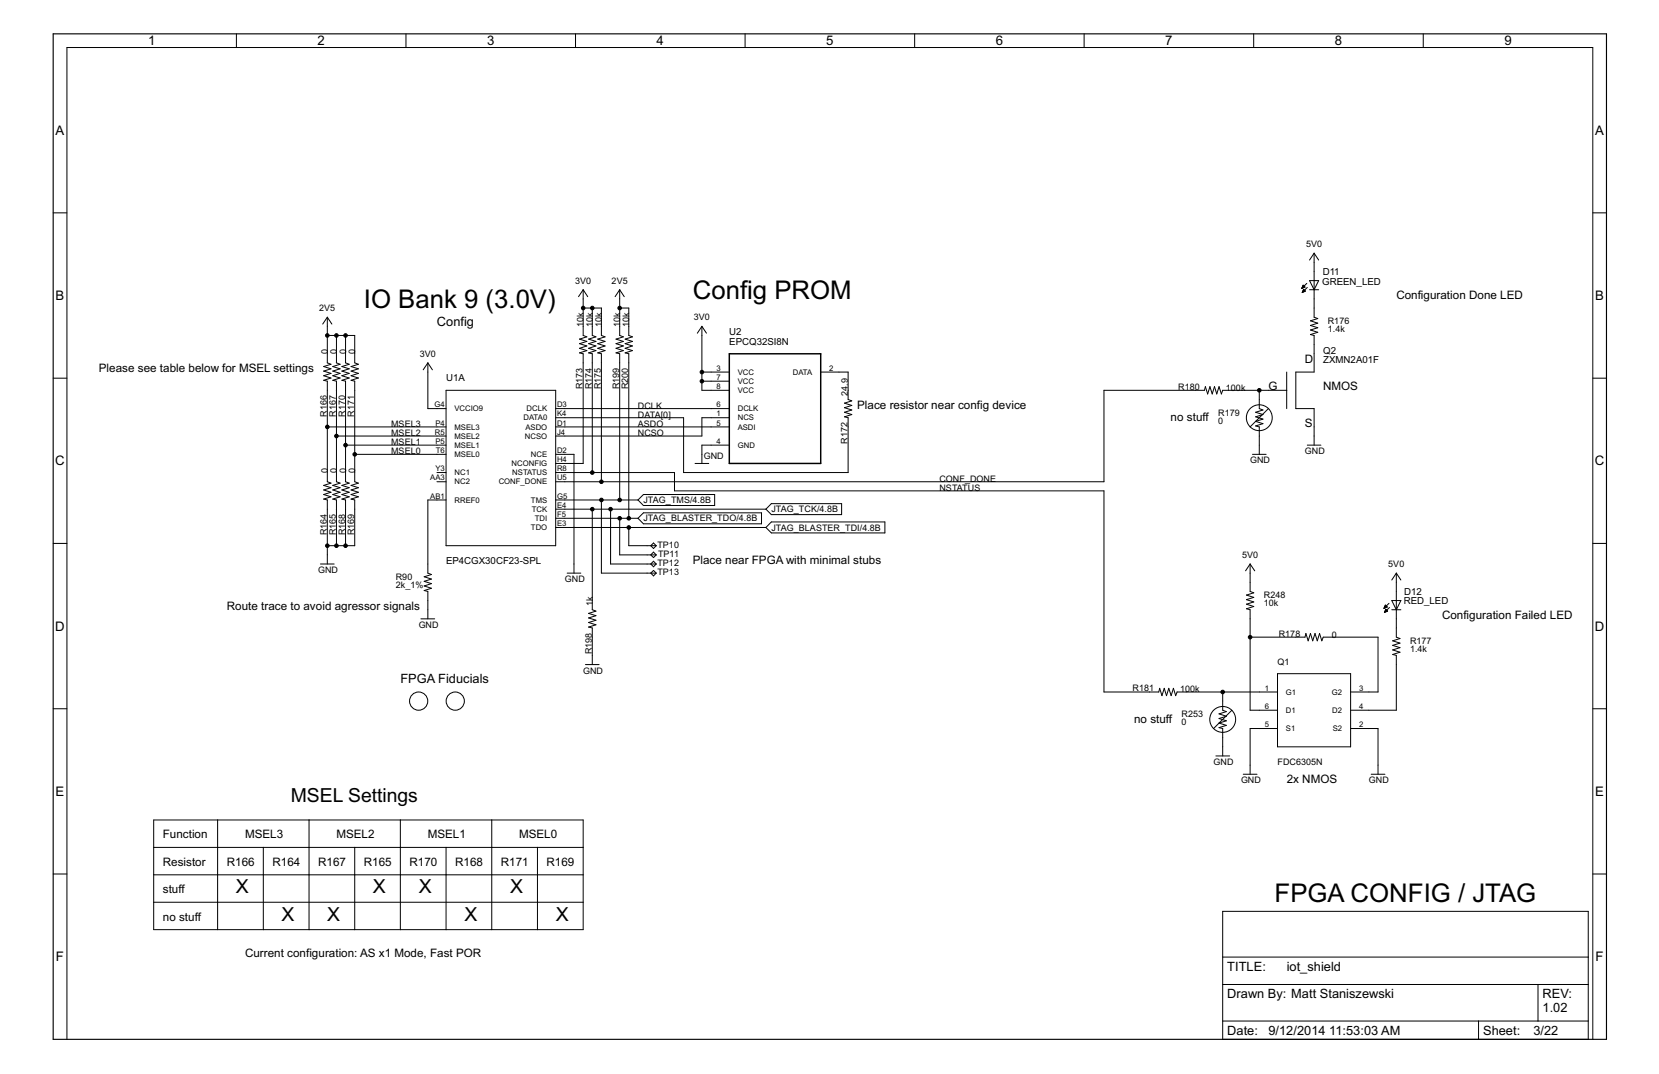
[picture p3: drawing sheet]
<svg xmlns="http://www.w3.org/2000/svg" width="432mm" height="279mm" viewBox="0 0 432 279" stroke-linecap="round" stroke-linejoin="round" font-family="sans-serif">
<g fill="none" stroke="#000" stroke-width=".26">
<path d="M61.5 8.8v3.6M105.7 8.8v3.6M149.8 8.8v3.6M193.9 8.8v3.6M238.1 8.8v3.6M282.2 8.8v3.6M326.3 8.8v3.6M370.4 8.8v3.6M13.8 55.4h3.6M414.6 55.4h3.5M151.8 75.4v11.9l.9 .3-1.9 .6 1.9 .6-1.9 .6 1.9 .6-1.9 .6 1.9 .6-1.9 .6 1 .2v28.6h-7.2M151.8 75.4l1.2 1.8"/>
<path d="M151.8 75.4l-1.2 1.8M161.3 75.4v11.9l.9 .3-1.9 .6 1.9 .6-1.9 .6 1.9 .6-1.9 .6 1.9 .6-1.9 .6 1 .2v38.1M161.3 75.4l1.2 1.8M161.3 75.4l-1.2 1.8M338.8 75h.1M338.9 74.9h.2M338.9 74.8h.4M339 74.7h.6M339 76h.1M339 74.6h.6M339 75.9h.4M339 74.5h.4"/>
<path d="M339.1 75.8h.5M339.1 74.4h.2M339.1 75.7h.6M339.2 74.3h.1M339.2 75.6h.4M339.2 74.2l.5 .5-.9 .3zM339.2 75.5h.3M339.3 75.4h.1M339.3 75.3l.5 .4-.9 .4zM340.1 73.7l-1.3 1.3M340.3 74.8l-1.4 1.3M340.8 73h2.4l-1.2 2.4z"/>
<path d="M340.8 75.4h2.4M342 65.9v16.6l1 .4-1.9 .6 1.9 .6-1.9 .6 1.9 .6-1.9 .6 1.9 .5-1.9 .6 .9 .3v9.5h-4.7v9.5h4.7v9.5M342 65.9l1.2 1.7M342 65.9l-1.2 1.7M13.8 98.4h3.6M85.2 87.3h7.1v7.1l1 .4-1.9 .6 1.9 .5-1.9 .6 1.9 .6-1.9 .6 1.9 .6-1.9 .6 .9 .3v26.1l1 .4-1.9 .6 1.9 .6-1.9 .6 1.9 .6-1.9 .6 1.9 .5-1.9 .6 .9 .3v11.9h-7.1M85.2 82.5v11.9l.9 .4-1.9 .6 1.9 .5-1.9 .6 1.9 .6-1.9 .6 1.9 .6-1.9 .6 1 .3v26.1l.9 .4-1.9 .6 1.9 .6-1.9 .6 1.9 .6-1.9 .6 1.9 .5-1.9 .6 1 .3v16.6M85.2 82.5l1.2 1.8M85.2 82.5l-1.2 1.8M87.6 87.3v7.1l.9 .4-1.9 .6 1.9 .5-1.9 .6 1.9 .6-1.9 .6 1.9 .6-1.9 .6 1 .3v26.1l.9 .4-1.9 .6 1.9 .6-1.9 .6 1.9 .6-1.9 .6 1.9 .5-1.9 .6 1 .3v11.9M89.9 87.3v7.1l1 .4-1.9 .6 1.9 .5-1.9 .6 1.9 .6-1.9 .6 1.9 .6-1.9 .6 .9 .3v26.1l1 .4-1.9 .6 1.9 .6-1.9 .6 1.9 .6-1.9 .6 1.9 .5-1.9 .6 .9 .3v11.9M111.4 94.4v11.9h4.7"/>
<path d="M111.4 94.4l1.1 1.8M111.4 94.4l-1.2 1.8M151.8 80.1h4.7v7.2l1 .3-1.9 .6 1.9 .6-1.9 .6 1.9 .6-1.9 .6 1.9 .6-1.9 .6 .9 .2v33.3M154.2 80.1v7.2l.9 .3-1.9 .6 1.9 .6-1.9 .6 1.9 .6-1.9 .6 1.9 .6-1.9 .6 1 .2v30.9M161.3 80.1h2.4v7.2l.9 .3-1.9 .6 1.9 .6-1.9 .6 1.9 .6-1.9 .6 1.9 .6-1.9 .6 1 .2v42.8M182.7 96.8h7.1M182.7 99.2h7.1M182.7 84.9v16.6h7.1M182.7 84.9l1.2 1.8M182.7 84.9l-1.2 1.8M213.6 96.8h7.1v7.1l1 .4-1.9 .6 1.9 .6-1.9 .6 1.9 .6-1.9 .6 1.9 .5-1.9 .6 .9 .3v14.2h-42.8v-14.2h-33.3M334.9 96.8v9.5"/>
<path d="M414.6 98.4h3.5M85.2 111.1h30.9M87.6 113.4h28.5M89.9 115.8h26.2M92.3 118.2h23.8M116.1 101.5h28.5v40.5h-28.5zM144.6 106.3h45.2M144.6 111.1h45.2M144.6 118.2h4.8v30.9M189.8 108.7h-7.1v4.7h-38.1M189.8 115.8h-7.1v4.8M326 118.2h3.5"/>
<path d="M327.8 101.5v4.8l.9 .4-1.9 .6 1.9 .5-1.9 .6 1.9 .6-1.9 .6 1.9 .6-1.9 .6 1 .3v7.1M330.1 106.3l-4.7 4.8M334.9 101.5h-16.7l-.3 1-.6-1.9-.6 1.9-.6-1.9-.6 1.9-.6-1.9-.6 1.9-.6-1.9-.2 .9h-26.2v23.8h-142.7M340.3 115.8h3.5M113.7 125.3h2.4M113.7 122.9h2.4M116.1 130.1h-4.7v19l.9 .4-1.9 .6 1.9 .5-1.9 .6 1.9 .6-1.9 .6 1.9 .6-1.9 .6 1 .3v7.1M144.6 122.9h31v4.8h111.7v52.3h14.3l.2-.9 .6 1.9 .6-1.9 .6 1.9 .6-1.9 .6 1.9 .6-1.9 .6 1.9 .4-1h26.1M144.6 130.1h21.5M144.6 134.8h21.5M144.6 132.5h54.7M144.6 137.2h54.7"/>
<path d="M154.2 132.5v26.1l.9 .4-1.9 .6 1.9 .6-1.9 .6 1.9 .6-1.9 .5 1.9 .6-1.9 .6 1 .3v9.5M156.5 130.1v19h14.3M158.9 132.5v14.2h11.9M161.3 134.8v9.6h9.5M163.7 137.2v4.8h7.1M167.5 128.7h18.5v2.8h-18.5l-1.4-1.4zM167.5 133.4h30.7v2.9h-30.7l-1.4-1.5zM180.9 120.6h3.6M200.8 131h18.3v2.9h-18.3l-1.5-1.4zM200.8 135.8h29.5v2.8h-29.5l-1.5-1.4zM13.8 141.4h3.6M83.4 146.7h3.6"/>
<path d="M147.6 149.1h3.6M169.4 142l.7-.7 .7 .7-.7 .7zM169.4 144.4l.7-.8 .7 .8-.7 .7zM169.4 146.7l.7-.7 .7 .7-.7 .7zM169.4 149.1l.7-.7 .7 .7-.7 .7zM325.4 146.7v7.2l.9 .3-1.9 .6 1.9 .6-1.9 .6 1.9 .6-1.9 .6 1.9 .6-1.9 .6 1 .2v26.2h7.1M325.4 146.7l1.2 1.8M325.4 146.7l-1.2 1.8M360.2 158.2h.1M360.3 158.1h.3M360.3 158h.5M360.4 157.9h.6"/>
<path d="M360.4 159.2h.2M360.4 157.8h.5M360.4 159.1h.4M360.5 157.7h.3M360.5 159h.6M360.5 157.6h.2M360.5 158.9h.6M360.6 157.5h.1M360.6 158.8h.4M360.6 158.7h.3M360.7 158.6h.1M360.7 158.5l.5 .5-.9 .3z"/>
<path d="M361.1 157.9l-.5-.5-.4 .9M361.1 157.9l-.9 .4M361.5 157l-1.3 1.3M361.7 158l-1.4 1.3M362.2 156.2h2.4l-1.2 2.4zM362.2 158.6h2.4M363.4 149.1v16.7l1 .3-1.9 .6 1.9 .6-1.9 .6 1.9 .6-1.9 .6 1.9 .6-1.9 .6 .9 .2v14.3h-11.9M363.4 149.1l1.2 1.8M363.4 149.1l-1.2 1.8M414.6 141.4h3.5M109.6 161h3.5M152.4 172.9h3.5"/>
<path d="M325.4 165.8h14.3l.2-1 .6 1.9 .6-1.9 .6 1.9 .6-1.9 .6 1.9 .6-1.9 .5 1.9 .4-.9h14.3v14.2h-7.2M332.5 175.3h19v19h-19zM13.8 184.4h3.6M316.5 196.7h3.5M318.2 180v4.8l1 .3-1.9 .6 1.9 .6-1.9 .6 1.9 .6-1.9 .6 1.9 .6-1.9 .6 .9 .2v7.2M320.6 184.8l-4.7 4.7M332.5 189.5h-7.1v11.9M351.5 189.5h7.2v11.9M414.6 184.4h3.5M40 213.3h111.8v28.6h-111.8zM56.6 213.3v28.6M80.4 213.3v28.6"/>
<path d="M104.2 213.3v28.6M128 213.3v28.6M323.6 201.4h3.6M356.9 201.4h3.6M13.8 227.4h3.6M40 220.5h111.8M40 227.6h111.8M40 234.7h111.8M68.5 220.5v21.4M92.3 220.5v21.4M116.1 220.5v21.4M139.9 220.5v21.4"/>
<path d="M318.2 237.1h95.2v33.3h-95.2zM414.6 227.4h3.5M318.2 256.1h95.2M318.2 249h95.2M400.3 256.1v9.5M17.4 270.4v-258h397.2v258M318.2 265.6h95.2M384.8 265.6v4.8"/>
<circle cx="327.8" cy="108.7" r="3.4"/>
<circle cx="109" cy="182.4" r="2.37"/>
<circle cx="118.5" cy="182.4" r="2.37"/>
<circle cx="318.2" cy="187.2" r="3.4"/>
</g>
<path d="M13.8 8.8h404.3v261.6h-404.3z" fill="none" stroke="#000" stroke-width=".3"/>
<path d="M189.8 92h23.8v28.6h-23.8z" fill="none" stroke="#000" stroke-width=".38"/>
<g fill="#000" stroke="#000" stroke-width=".26">
<circle cx="85.2" cy="87.3" r=".47"/>
<circle cx="87.6" cy="87.3" r=".47"/>
<circle cx="89.9" cy="87.3" r=".47"/>
<circle cx="151.8" cy="80.1" r=".47"/>
<circle cx="154.2" cy="80.1" r=".47"/>
<circle cx="161.3" cy="80.1" r=".47"/>
<circle cx="182.7" cy="99.2" r=".47"/>
<circle cx="182.7" cy="96.8" r=".47"/>
<circle cx="85.2" cy="111.1" r=".47"/>
<circle cx="87.6" cy="113.4" r=".47"/>
<circle cx="89.9" cy="115.8" r=".47"/>
<circle cx="92.3" cy="118.2" r=".47"/>
<circle cx="327.8" cy="101.5" r=".47"/>
<circle cx="154.2" cy="132.5" r=".47"/>
<circle cx="154.2" cy="122.9" r=".47"/>
<circle cx="156.5" cy="125.3" r=".47"/>
<circle cx="156.5" cy="130.1" r=".47"/>
<circle cx="158.9" cy="132.5" r=".47"/>
<circle cx="161.3" cy="134.8" r=".47"/>
<circle cx="161.3" cy="130.1" r=".47"/>
<circle cx="163.7" cy="134.8" r=".47"/>
<circle cx="163.7" cy="137.2" r=".47"/>
<circle cx="85.2" cy="142" r=".47"/>
<circle cx="87.6" cy="142" r=".47"/>
<circle cx="89.9" cy="142" r=".47"/>
<circle cx="325.4" cy="165.8" r=".47"/>
<circle cx="318.2" cy="180" r=".47"/>
</g>
<g font-size="7.5">
<text x="180.3" y="77.8">Config PROM</text>
<text x="94.7" y="80.1">IO Bank 9 (3.0V)</text>
<text x="331.8" y="234.7">FPGA CONFIG / JTAG</text>
</g>
<g font-size="5.6">
<text x="75.7" y="208.6">MSEL Settings</text>
<text x="61.4" y="232.3">X</text>
<text x="97.1" y="232.3">X</text>
<text x="109" y="232.3">X</text>
<text x="132.8" y="232.3">X</text>
<text x="73.3" y="239.5">X</text>
<text x="85.2" y="239.5">X</text>
<text x="120.9" y="239.5">X</text>
<text x="144.6" y="239.5">X</text>
</g>
<g font-size="3.8">
<text x="38.5" y="11.8">1</text>
<text x="82.7" y="11.8">2</text>
<text x="126.8" y="11.8">3</text>
<text x="170.9" y="11.8">4</text>
<text x="215" y="11.8">5</text>
<text x="259.2" y="11.8">6</text>
<text x="303.3" y="11.8">7</text>
<text x="347.4" y="11.8">8</text>
<text x="391.5" y="11.8">9</text>
<text x="14.5" y="35.1">A</text>
<text x="415.2" y="35.1">A</text>
<text x="14.5" y="78.1">B</text>
<text x="415.2" y="78.1">B</text>
<text x="14.4" y="121.1">C</text>
<text x="415.1" y="121.1">C</text>
<text x="14.4" y="164.1">D</text>
<text x="415.1" y="164.1">D</text>
<text x="14.5" y="207.1">E</text>
<text x="415.2" y="207.1">E</text>
<text x="14.6" y="250.1">F</text>
<text x="415.3" y="250.1">F</text>
</g>
<g font-size="3.7">
<text x="113.7" y="84.9">Config</text>
<text x="104.2" y="177.6">FPGA Fiducials</text>
<text x="319.4" y="252.5">TITLE:</text>
<text x="334.9" y="252.5">iot_shield</text>
<text x="319.4" y="259.7">Drawn By: Matt Staniszewski</text>
<text x="401.5" y="259.7">REV:</text>
<text x="401.5" y="263.2">1.02</text>
<text x="319.4" y="269.2">Date:</text>
<text x="330.1" y="269.2">9/12/2014</text>
<text x="346" y="269.2">11:53:03 AM</text>
<text x="386" y="269.2">Sheet:</text>
<text x="399.1" y="269.2">3/22</text>
</g>
<g font-size="3.4">
<text x="363.4" y="77.8">Configuration Done LED</text>
<text x="339.7" y="94.4">D</text>
<text x="25.7" y="96.8">Please see table below for MSEL settings</text>
<text x="330.1" y="101.5">G</text>
<text x="344.4" y="101.5">NMOS</text>
<text x="223.1" y="106.3">Place resistor near config device</text>
<text x="304.7" y="109.6">no stuff</text>
<text x="339.7" y="111.1">S</text>
<text x="180.3" y="146.7">Place near FPGA with minimal stubs</text>
<text x="59" y="158.6">Route trace to avoid agressor signals</text>
<text x="375.3" y="161">Configuration Failed LED</text>
<text x="295.2" y="188.1">no stuff</text>
<text x="334.9" y="203.8">2x NMOS</text>
<text x="42.4" y="218.1">Function</text>
<text x="63.8" y="218.1">MSEL3</text>
<text x="87.6" y="218.1">MSEL2</text>
<text x="111.3" y="218.1">MSEL1</text>
<text x="135.1" y="218.1">MSEL0</text>
<text x="42.4" y="225.2">Resistor</text>
<text x="59" y="225.2">R166</text>
<text x="70.9" y="225.2">R164</text>
<text x="82.8" y="225.2">R167</text>
<text x="94.7" y="225.2">R165</text>
<text x="106.6" y="225.2">R170</text>
<text x="118.5" y="225.2">R168</text>
<text x="130.4" y="225.2">R171</text>
<text x="142.3" y="225.2">R169</text>
<text x="42.4" y="232.3">stuff</text>
<text x="42.4" y="239.5">no stuff</text>
<text x="63.8" y="249">Current configuration: AS x1 Mode, Fast POR</text>
</g>
<g font-size="2.8">
<text x="344.3" y="71.5">D11</text>
<text x="344.2" y="74.2">GREEN_LED</text>
<text x="189.8" y="89.7">EPCQ32SI8N</text>
<text x="189.8" y="87.3">U2</text>
<text x="344.4" y="94.4">ZXMN2A01F</text>
<text x="344.4" y="92">Q2</text>
<text x="116.1" y="99.2">U1A</text>
<text x="116.1" y="146.7">EP4CGX30CF23-SPL</text>
<text x="365.5" y="154.7">D12</text>
<text x="365.4" y="157.2">RED_LED</text>
</g>
<g font-size="2.6">
<text x="339.9" y="64.3">5V0</text>
<text x="149.7" y="73.9">3V0</text>
<text x="159.2" y="73.9">2V5</text>
<text x="83.1" y="81">2V5</text>
<text x="180.6" y="83.4">3V0</text>
<text x="151.9" y="85.1" transform="rotate(-90 151.9 85.1)">10k</text>
<text x="154.3" y="85.1" transform="rotate(-90 154.3 85.1)">10k</text>
<text x="156.7" y="85.1" transform="rotate(-90 156.7 85.1)">10k</text>
<text x="161.4" y="85.1" transform="rotate(-90 161.4 85.1)">10k</text>
<text x="163.8" y="85.1" transform="rotate(-90 163.8 85.1)">10k</text>
<text x="345.6" y="86.4">1.4k</text>
<text x="345.6" y="84.3">R176</text>
<text x="85.3" y="92.2" transform="rotate(-90 85.3 92.2)">0</text>
<text x="87.7" y="92.2" transform="rotate(-90 87.7 92.2)">0</text>
<text x="90.1" y="92.2" transform="rotate(-90 90.1 92.2)">0</text>
<text x="92.5" y="92.2" transform="rotate(-90 92.5 92.2)">0</text>
<text x="109.3" y="92.9">3V0</text>
<text x="151.6" y="101.2" transform="rotate(-90 151.6 101.2)">R173</text>
<text x="154" y="101.2" transform="rotate(-90 154 101.2)">R174</text>
<text x="156.4" y="101.2" transform="rotate(-90 156.4 101.2)">R175</text>
<text x="161.2" y="101.2" transform="rotate(-90 161.2 101.2)">R199</text>
<text x="163.5" y="101.2" transform="rotate(-90 163.5 101.2)">R200</text>
<text x="306.7" y="101.4">R180</text>
<text x="319.1" y="101.7">100k</text>
<text x="166" y="106.3">DCLK</text>
<text x="220.6" y="103" transform="rotate(-90 220.6 103)">24.9</text>
<text x="85.1" y="108.4" transform="rotate(-90 85.1 108.4)">R166</text>
<text x="87.4" y="108.4" transform="rotate(-90 87.4 108.4)">R167</text>
<text x="89.8" y="108.4" transform="rotate(-90 89.8 108.4)">R170</text>
<text x="92.2" y="108.4" transform="rotate(-90 92.2 108.4)">R171</text>
<text x="101.8" y="111.1">MSEL3</text>
<text x="101.8" y="113.4">MSEL2</text>
<text x="166" y="113.4">NCSO</text>
<text x="166" y="111.1">ASDO</text>
<text x="166" y="108.7">DATA[0]</text>
<text x="317.1" y="110.2">0</text>
<text x="317.1" y="108.1">R179</text>
<text x="101.8" y="115.8">MSEL1</text>
<text x="101.8" y="118.2">MSEL0</text>
<text x="183.2" y="119.4">GND</text>
<text x="220.6" y="115.5" transform="rotate(-90 220.6 115.5)">R172</text>
<text x="339.7" y="118.2">GND</text>
<text x="85.3" y="123.1" transform="rotate(-90 85.3 123.1)">0</text>
<text x="87.7" y="123.1" transform="rotate(-90 87.7 123.1)">0</text>
<text x="90.1" y="123.1" transform="rotate(-90 90.1 123.1)">0</text>
<text x="92.5" y="123.1" transform="rotate(-90 92.5 123.1)">0</text>
<text x="244.5" y="125.3">CONF_DONE</text>
<text x="325.4" y="120.6">GND</text>
<text x="167.5" y="130.9">JTAG_TMS/4.8B</text>
<text x="244.5" y="127.7">NSTATUS</text>
<text x="167.5" y="135.7">JTAG_BLASTER_TDO/4.8B</text>
<text x="200.8" y="133.3">JTAG_TCK/4.8B</text>
<text x="85.1" y="139.3" transform="rotate(-90 85.1 139.3)">R164</text>
<text x="87.4" y="139.3" transform="rotate(-90 87.4 139.3)">R165</text>
<text x="89.8" y="139.3" transform="rotate(-90 89.8 139.3)">R168</text>
<text x="92.2" y="139.3" transform="rotate(-90 92.2 139.3)">R169</text>
<text x="171.1" y="142.5">TP10</text>
<text x="200.8" y="138">JTAG_BLASTER_TDI/4.8B</text>
<text x="82.8" y="149.1">GND</text>
<text x="171.1" y="147.2">TP12</text>
<text x="171.1" y="149.6">TP13</text>
<text x="171.3" y="144.8">TP11</text>
<text x="323.3" y="145.2">5V0</text>
<text x="361.3" y="147.6">5V0</text>
<text x="103" y="153">2k_1%</text>
<text x="103" y="150.9">R90</text>
<text x="147" y="151.5">GND</text>
<text x="329" y="155.7">R248</text>
<text x="154.3" y="157.5" transform="rotate(-90 154.3 157.5)">1k</text>
<text x="329" y="157.8">10k</text>
<text x="109" y="163.4">GND</text>
<text x="332.8" y="165.6">R178</text>
<text x="346.7" y="165.9">0</text>
<text x="367" y="167.6">R177</text>
<text x="154" y="170.2" transform="rotate(-90 154 170.2)">R198</text>
<text x="332.5" y="172.9">Q1</text>
<text x="367" y="169.7">1.4k</text>
<text x="151.8" y="175.3">GND</text>
<text x="294.8" y="179.9">R181</text>
<text x="307.2" y="180.2">100k</text>
<text x="307.5" y="188.7">0</text>
<text x="307.5" y="186.6">R253</text>
<text x="315.9" y="199">GND</text>
<text x="323" y="203.8">GND</text>
<text x="332.5" y="199">FDC6305N</text>
<text x="356.3" y="203.8">GND</text>
</g>
<g font-size="2.2">
<text x="186.5" y="96.5">3</text>
<text x="186.5" y="98.8">7</text>
<text x="186.5" y="101.2">8</text>
<text x="192" y="97.5">VCC</text>
<text x="192" y="99.9">VCC</text>
<text x="206.3" y="97.5">DATA</text>
<text x="215.8" y="96.5">2</text>
<text x="113.1" y="106">G4</text>
<text x="118.3" y="107">VCCIO9</text>
<text x="137.1" y="107">DCLK</text>
<text x="145" y="106">D3</text>
<text x="186.5" y="106">6</text>
<text x="192" y="102.3">VCC</text>
<text x="192" y="107">DCLK</text>
<text x="113.2" y="113.1">R5</text>
<text x="113.3" y="110.7">P4</text>
<text x="118.3" y="111.8">MSEL3</text>
<text x="136.3" y="109.4">DATA0</text>
<text x="136.8" y="111.8">ASDO</text>
<text x="145" y="108.3">K4</text>
<text x="145" y="110.7">D1</text>
<text x="145" y="113.1">J4</text>
<text x="186.5" y="108.3">1</text>
<text x="186.5" y="110.7">5</text>
<text x="192" y="109.4">NCS</text>
<text x="192" y="111.8">ASDI</text>
<text x="113.3" y="115.5">P5</text>
<text x="113.4" y="117.9">T6</text>
<text x="118.3" y="114.1">MSEL2</text>
<text x="118.3" y="116.5">MSEL1</text>
<text x="118.3" y="118.9">MSEL0</text>
<text x="136.6" y="114.1">NCSO</text>
<text x="138.2" y="118.9">NCE</text>
<text x="145" y="117.9">D2</text>
<text x="186.5" y="115.5">4</text>
<text x="192" y="116.5">GND</text>
<text x="112" y="125">AA3</text>
<text x="113.4" y="122.6">Y3</text>
<text x="118.3" y="123.7">NC1</text>
<text x="133.2" y="121.3">NCONFIG</text>
<text x="133.3" y="123.6">NSTATUS</text>
<text x="145" y="125">U5</text>
<text x="145" y="122.6">R8</text>
<text x="145" y="120.2">H4</text>
<text x="112" y="129.7">AB1</text>
<text x="118.3" y="130.8">RREF0</text>
<text x="118.3" y="126">NC2</text>
<text x="129.8" y="126">CONF_DONE</text>
<text x="138.2" y="130.8">TMS</text>
<text x="145" y="129.7">G5</text>
<text x="138.2" y="137.9">TDO</text>
<text x="138.4" y="133.2">TCK</text>
<text x="139.2" y="135.5">TDI</text>
<text x="145" y="134.5">F5</text>
<text x="145" y="132.1">E4</text>
<text x="145" y="136.9">E3</text>
<text x="329.2" y="179.7">1</text>
<text x="353.7" y="179.7">3</text>
<text x="329.2" y="184.4">6</text>
<text x="334.7" y="180.7">G1</text>
<text x="334.7" y="185.5">D1</text>
<text x="346.7" y="180.7">G2</text>
<text x="346.8" y="185.5">D2</text>
<text x="353.7" y="184.4">4</text>
<text x="329.2" y="189.2">5</text>
<text x="334.7" y="190.2">S1</text>
<text x="346.9" y="190.2">S2</text>
<text x="353.7" y="189.2">2</text>
</g>
</svg>
